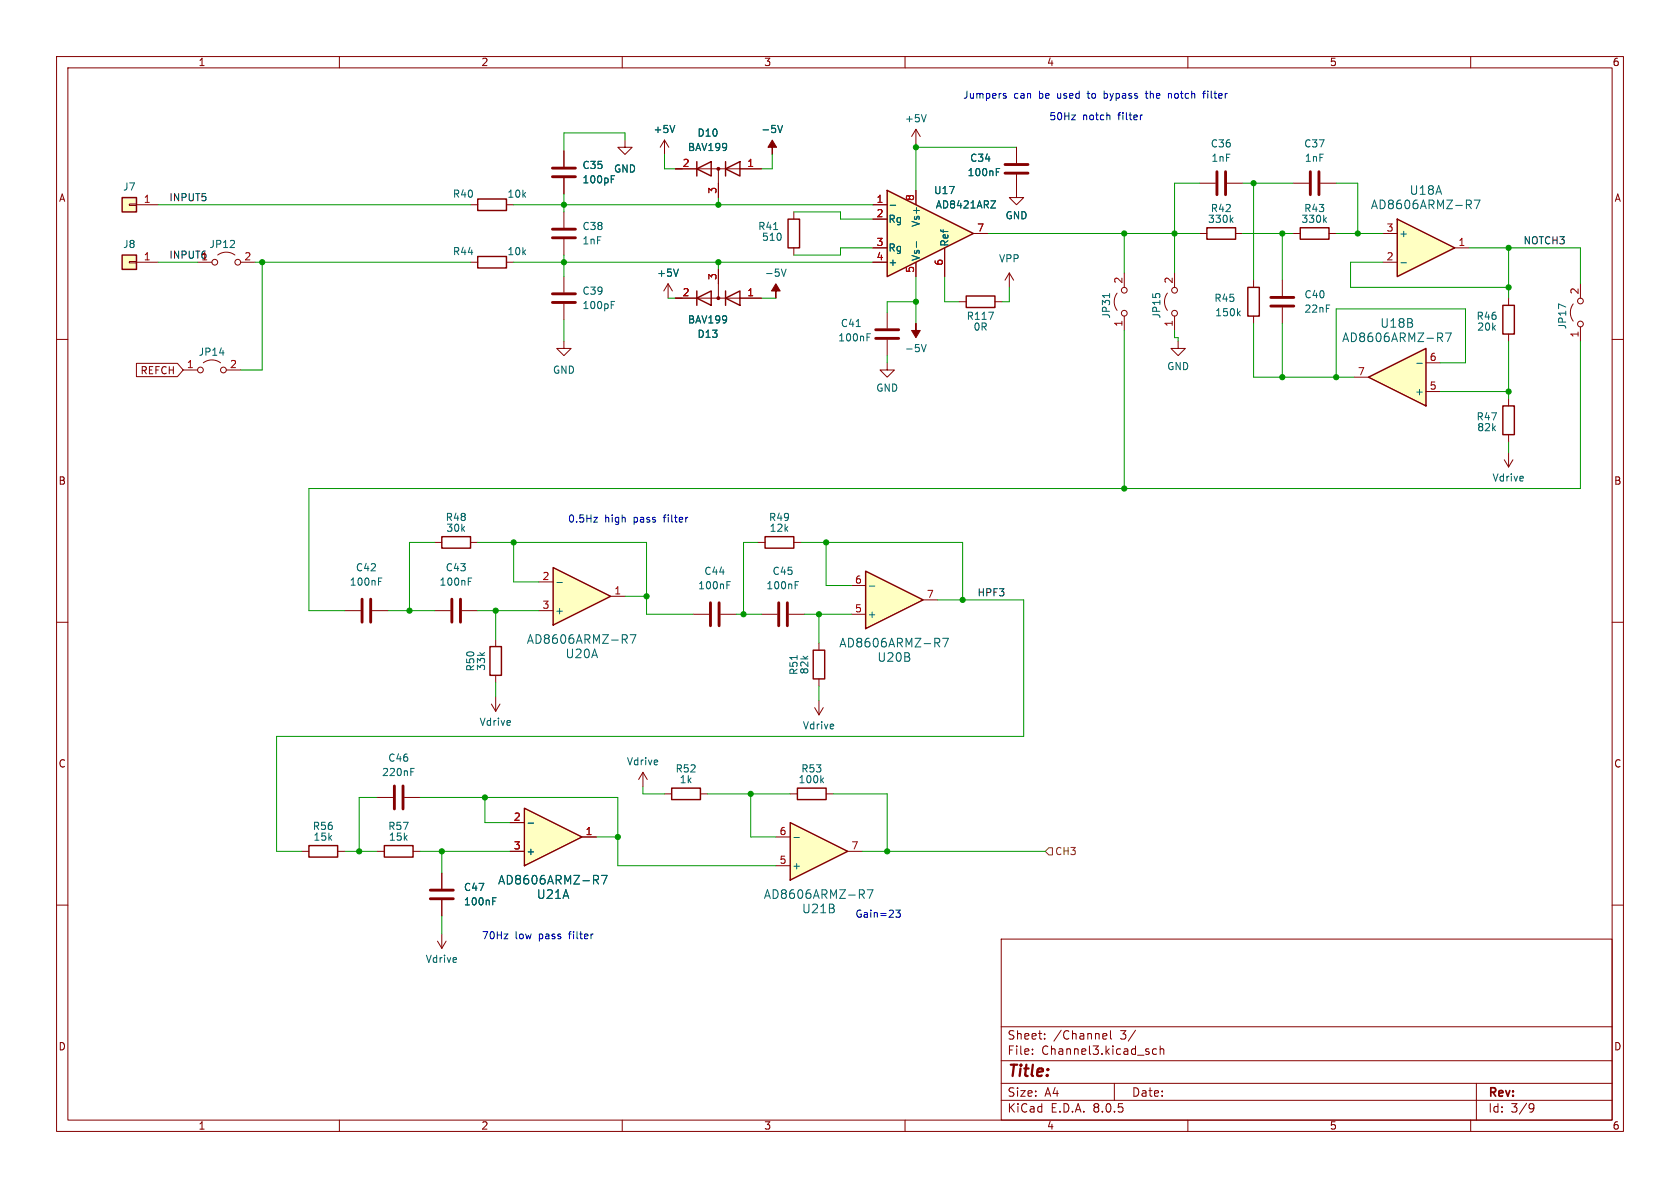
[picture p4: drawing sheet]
<svg xmlns="http://www.w3.org/2000/svg" width="297mm" height="210mm" viewBox="0 0 297 210" stroke-linecap="round" stroke-linejoin="round" font-family="sans-serif">
<g fill="none" stroke="#840000" stroke-width=".18">
<path d="M10 10h277v190h-277zM12 12h273v186h-273zM60 10v2M110 10v2M160 10v2M210 10v2M260 10v2M10 60h2M285 60h2M10 110h2M285 110h2M10 160h2"/>
<path d="M285 160h2M177 166h108v32h-108zM60 198v2M110 198v2M160 198v2M177 194.5h108M177 191.5h108M177 187.5h108M177 181.5h108M182.5 186.3v.1M182.5 185.5v.1M184.7 183.6v.1"/>
<path d="M184.7 182.8v.1M195.2 182.7l.4 .1 .1 .3-.7 .1M195.6 183.6l-.4 .1M196.3 182.2v1.3l.2 .2M197 191.5v3M200.7 182.1l-1.2 2M204.5 185.5l-.5-.1-.3 .3v.4l.2 .2h.6M205.1 185.5l.2-.1 .4 .1v.9M205.1 184.9v1.5M210 198v2M260 198v2M261 191.5v6.5"/>
<path d="M270.6 195.1l.5 .1a.99 .99 0 0 1-.4 1.4h-.2M271.2 195.7l-.3 .3h-.3"/>
</g>
<path d="M92.7 142.9l10.2 5.1-10.2 5z" fill="#ffffc2"/>
<path d="M170.8 52.3h5.1v2.1h-5.1zM213.4 40.3h5v2h-5zM86.6 114.3h2v5.1h-2zM92.7 142.9l10.2 5.1-10.2 5z" fill="none" stroke="#840000" stroke-width=".25"/>
<g fill="none" stroke="#840000" stroke-width=".18">
<path d="M179.7 26v2.8M179.7 30.9v2.8M169.5 53.3h1.3M175.9 53.3h1.3M197.5 51.8a2.54 2.54 0 0 0 0 3.1M198.8 48.3v2.5M198.8 55.9v2.5M206.4 51.8a2.54 2.54 0 0 0 0 3.1M207.6 48.3v2.5M207.6 55.9v2.5M212.1 41.3h1.3M218.4 41.3h1.3"/>
<path d="M76.8 108h2.8M81.7 108h2.8M87.6 113v1.3M87.6 119.4v1.3M86.9 124.5l.7 1.2M87.6 123.2v2.5M88.4 124.5l-.8 1.2M90.2 145.4h2.5M90.2 150.5h2.5M102.9 148h2.5"/>
<circle cx="198.8" cy="55.4" r=".51"/>
<circle cx="198.8" cy="51.3" r=".51"/>
<circle cx="207.6" cy="51.3" r=".51"/>
<circle cx="207.6" cy="55.4" r=".51"/>
</g>
<g fill="none" stroke="#006464" stroke-width=".18">
<path d="M176.1 30.4h.5M176.1 29.8h.6M217.6 38.8l.4 .5M218 38.5l-.5 .5M138.1 47.6l.5 1.2 .4-1.2M174.8 55.2h.8l-.5 1.3M196.2 51.9v.7M82.8 102.8h.4M82.8 102.2h.6M93.4 145.5h.9M105.3 155.5l.5 .8M105.7 154.8l.1 .2-.1 .5"/>
<path d="M106.3 154.7h1l-.6 1.6"/>
</g>
<path d="M177.7 29.1h4M177.7 30.6h4M79.9 105.9v4.1M81.4 105.9v4.1" fill="none" stroke="#840000" stroke-width=".51"/>
<path d="M137.2 50.2l.7 1.2h-.7v1.3v-1.3h-.8z" fill="#840000" stroke="#840000" stroke-width=".18"/>
<path d="M247 38.7l10.2 5.1-10.2 5.1z" fill="#ffffc2"/>
<path d="M84.5 35.2h5v2h-5zM247 38.7l10.2 5.1-10.2 5.1zM84.5 45.3h5v2.1h-5zM220.6 50.8h2v5.1h-2zM265.7 54h2v5.1h-2zM265.7 71.8h2v5h-2z" fill="none" stroke="#840000" stroke-width=".25"/>
<g fill="none" stroke="#840000" stroke-width=".18">
<path d="M83.2 36.2h1.3M89.5 36.2h1.3M83.2 46.4h1.3M89.5 46.4h1.3M156.8 55.2v2.8M221.6 49.5v1.3M221.6 55.9v1.3M244.5 46.4h2.5M244.5 41.3h2.5M257.2 43.8h2.5M266.7 52.7v1.3M266.7 59.1v1.2"/>
<path d="M278.1 53.7a2.54 2.54 0 0 0 0 3.1M279.4 50.2v2.5M279.4 57.8v2.5M156.8 64.1v1.3h1.3l-1.3 1.3-1.2-1.3h1.2M156.8 60.1v2.8M266.7 70.5v1.3M266.7 76.8v1.3M265.9 81.3l.8 1.3M266.7 80v2.6M267.5 81.3l-.8 1.3"/>
<circle cx="279.4" cy="53.2" r=".51"/>
<circle cx="279.4" cy="57.3" r=".51"/>
</g>
<path d="M259.6 36.2l.5 .7M260 35.4l.1 .3-.1 .4M260.6 35.4h1l-.6 1.5M151.4 57.7h.7M153.3 59.6h.4M153.3 59h.6M218.9 55.3l.4 .5M219.3 55l-.5 .5M247.7 46.5h.9M162.9 60.9l.4 1.3 .4-1.3" fill="none" stroke="#006464" stroke-width=".18"/>
<path d="M161.9 57.2v1.2h.8l-.8 1.3-.7-1.3h.7z" fill="#840000" stroke="#840000" stroke-width=".18"/>
<path d="M154.8 58.3h4.1M154.8 59.8h4.1" fill="none" stroke="#840000" stroke-width=".51"/>
<path d="M241.9 66.7l10.2-5.1v10.2z" fill="#ffffc2"/>
<g fill="none" stroke="#840000" stroke-width=".25">
<path d="M123.2 28.6v2.5M123.2 29.8l2.5-1.2v2.5zM128.3 28.6v2.5M128.3 29.8l2.5-1.2v2.5zM123.2 51.4v2.6M123.2 52.7l2.5-1.3v2.6zM128.3 51.4v2.6M128.3 52.7l2.5-1.3v2.6zM229.9 40.3h5v2h-5zM241.9 66.7l10.2-5.1v10.2zM78.1 94.9h5.1v2h-5.1zM135.3 94.9h5v2h-5z"/>
<path d="M54.6 149.5h5.1v2h-5.1zM67.9 149.5h5.1v2h-5.1z"/>
</g>
<g fill="none" stroke="#840000" stroke-width=".18">
<path d="M99.7 37.5v2.8M117.5 24.8l-.8 1.2M117.5 24.8v2.5M117.5 24.8l.7 1.2M119.4 29.8h15.2M127 29.8v5.1M212.1 32.4h2.8M216.9 32.4h2.8M228.6 32.4h2.8M233.4 32.4h2.8M99.7 42.3v2.8M99.7 48.9v2.8"/>
<path d="M99.7 53.7v2.8M118.1 50.2l-.8 1.2M118.1 50.2v2.5M118.1 50.2l.8 1.2M119.4 52.7h15.2M127 47.6v5.1M228.6 41.3h1.3M234.9 41.3h1.3M32.4 65.4h2.5M35.9 64.1a2.54 2.54 0 0 1 3.1 0M40 65.4h2.5M99.7 60.3v1.3h1.3l-1.3 1.3-1.3-1.3h1.3"/>
<path d="M208.3 60.3v1.3h1.2l-1.2 1.3-1.3-1.3h1.3M239.4 66.7h2.5M252.1 69.2h2.5M252.1 64.1h2.5M76.8 95.9h1.3M83.2 95.9h1.3M134 95.9h1.3M140.3 95.9h1.3M144 125.1l.8 1.3M144.8 123.8v2.6M145.5 125.1l-.7 1.3M53.3 150.5h1.3"/>
<path d="M59.7 150.5h1.3M66.7 150.5h1.2M66.7 141h2.8M71.5 141h2.8M73 150.5h1.3"/>
<circle cx="35.4" cy="65.4" r=".51"/>
<circle cx="39.5" cy="65.4" r=".51"/>
</g>
<path d="M119.3 22.2l-.4 1.2M234.1 38.8l.4 .5M234.5 38.5l-.5 .5M108.1 53.9h.4M108.1 53.3h.6M119.9 47.6l-.4 1.2M254.5 59.7l.5 .7M254.9 58.9l.1 .3-.1 .4M255.5 58.9h1.1l-.7 1.5M250.5 64.2h.9M72.6 136.4h.5M72.6 135.8h.6" fill="none" stroke="#006464" stroke-width=".18"/>
<path d="M215.1 30.4v4M216.7 30.4v4M231.6 30.4v4M233.2 30.4v4M97.7 42h4M97.7 40.5h4M97.7 53.5h4M97.7 51.9h4M69.7 138.9v4.1M71.2 138.9v4.1" fill="none" stroke="#840000" stroke-width=".51"/>
<g fill="#840000" stroke="#840000" stroke-width=".18">
<circle cx="127" cy="29.8" r=".25"/>
<circle cx="127" cy="52.7" r=".25"/>
</g>
<path d="M139.7 145.4l10.2 5.1-10.2 5.1z" fill="#ffffc2"/>
<path d="M143.8 114.9h2v5.1h-2zM139.7 145.4l10.2 5.1-10.2 5.1z" fill="none" stroke="#840000" stroke-width=".25"/>
<path d="M144.8 113.7v1.2M144.8 120v1.3M137.2 153h2.5M137.2 148h2.5M149.9 150.5h2.5" fill="none" stroke="#840000" stroke-width=".18"/>
<path d="M140.9 115.9v.7M140.4 148.1h.9M152.3 158.1l.5 .7M152.7 157.4l.1 .2-.1 .4M153.3 157.3h1l-.6 1.5" fill="none" stroke="#006464" stroke-width=".18"/>
<path d="M153 101l10.2 5-10.2 5.1z" fill="#ffffc2"/>
<path d="M153 101l10.2 5-10.2 5.1zM141 139.3h5v2.1h-5z" fill="none" stroke="#840000" stroke-width=".25"/>
<path d="M99.7 26.7v2.8M99.7 31.5v2.8M150.5 108.6h2.5M150.5 103.5h2.5M163.2 106h2.5M139.7 140.3h1.3M146 140.3h1.3" fill="none" stroke="#840000" stroke-width=".18"/>
<path d="M108.1 31.7h.4M153.7 103.6h1M165.6 113.6l.5 .8M166 112.9l.1 .2-.1 .5M166.6 112.8h1.1l-.7 1.6M145.2 137.9l.4 .5M145.6 137.5l-.5 .5" fill="none" stroke="#006464" stroke-width=".18"/>
<path d="M97.7 31.2h4M97.7 29.7h4" fill="none" stroke="#840000" stroke-width=".51"/>
<path d="M21.6 34.9h2.5v2.6h-2.5z" fill="#ffffc2"/>
<path d="M22.9 36.1h1.2v.2h-1.2zM24.1 36.2h3.8" fill="none" stroke="#840000" stroke-width=".18"/>
<path d="M21.6 34.9h2.5v2.6h-2.5z" fill="none" stroke="#840000" stroke-width=".25"/>
<path d="M21.6 45.1h2.5v2.5h-2.5z" fill="#ffffc2"/>
<g fill="none" stroke="#840000" stroke-width=".18">
<path d="M110.5 24.8v1.2h1.3l-1.3 1.3-1.3-1.3h1.3M140.3 37.5v1.2M161.9 22.9l-.7 1.2M161.9 22.9v2.5M161.9 22.9l.8 1.2M179.7 33.7v1.2h1.3l-1.3 1.3-1.3-1.3h1.3M22.9 46.2h1.2v.3h-1.2zM24.1 46.4h3.8M34.9 46.4h2.6M38.5 45.1a2.54 2.54 0 0 1 3 0M42.5 46.4h2.6M140.3 43.8v1.3"/>
<path d="M226.7 49.5v2.8M226.7 54.4v2.8M113.7 136.5l-.8 1.3M113.7 136.5v2.6M113.7 136.5l.7 1.3M78.1 154.3v2.8M78.1 159.1v2.8M117.5 140.3h1.2M123.8 140.3h1.3M77.3 166.4l.8 1.2M78.1 165.1v2.5M78.9 166.4l-.8 1.2"/>
<circle cx="38" cy="46.4" r=".51"/>
<circle cx="42" cy="46.4" r=".51"/>
</g>
<path d="M139.3 38.7h2.1v5.1h-2.1zM21.6 45.1h2.5v2.5h-2.5zM118.7 139.3h5.1v2.1h-5.1z" fill="none" stroke="#840000" stroke-width=".25"/>
<path d="M224.7 52.6h4M224.7 54.1h4M76.1 157.4h4M76.1 158.9h4" fill="none" stroke="#840000" stroke-width=".51"/>
<path d="M137.5 22.2l.4 1.2 .4-1.2M163.7 20.3l-.4 1.2M136.8 40.6h.7M87.1 159.3h.4M87.1 158.7h.6" fill="none" stroke="#006464" stroke-width=".18"/>
<path d="M136.5 24.8l.8 1.2h-.8v1.3v-1.3h-.7z" fill="#840000" stroke="#840000" stroke-width=".18"/>
<path d="M156.8 33.7l15.3 7.6-15.3 7.6z" fill="#ffffc2"/>
<path d="M156.8 33.7l15.3 7.6-15.3 7.6z" fill="none" stroke="#840000" stroke-width=".25"/>
<g fill="none" stroke="#840000" stroke-width=".18">
<path d="M154.3 36.2h2.5M154.3 38.7h2.5M161.9 33.7v2.5M154.3 43.8h2.5M154.3 46.4h2.5M161.9 46.4v2.5M167 43.8v5.1M172.1 41.3h2.5M178.4 48.3l-.7 1.2M178.4 48.3v2.5M178.4 48.3l.8 1.2M122.6 108.6h2.7"/>
<path d="M127.4 108.6h2.8M134.6 108.6h2.8M139.4 108.6h2.8"/>
</g>
<path d="M157.4 36.3h.9M175.2 35.5h.8l-.8 1.3h.8M162 42.7v1M128.5 103.4h.4M128.5 102.8h.6M140.6 103.4h.4M140.6 102.8h.6" fill="none" stroke="#006464" stroke-width=".18"/>
<path d="M125.6 106.6v4M127.1 106.6v4M137.7 106.6v4M139.2 106.6v4" fill="none" stroke="#840000" stroke-width=".51"/>
<path d="M97.8 100.3l10.1 5.1-10.1 5.1z" fill="#ffffc2"/>
<path d="M97.8 100.3l10.1 5.1-10.1 5.1z" fill="none" stroke="#840000" stroke-width=".25"/>
<g fill="none" stroke="#840000" stroke-width=".18">
<path d="M99.7 26.7v2.8M99.7 31.5v2.8M119.4 29.8h3.8M127 32.4v2.5M130.8 29.8h3.8M154.3 36.2h2.5M154.3 38.7h2.5M161.9 33.7v2.5M179.7 26v2.8M179.7 30.9v2.8M119.4 52.7h3.8M127 47.6v2.6"/>
<path d="M130.8 52.7h3.8M154.3 43.8h2.5M154.3 46.4h2.5M161.9 46.4v2.5M167 43.8v5.1M172.1 41.3h2.5M24.1 64.2h7.3l1 1.2-1 1.2h-7.3zM61 108h2.8M65.8 108h2.8M95.2 102.9h2.6M95.2 108h2.6M107.9 105.4h2.6"/>
<path d="M78.1 154.3v2.8M78.1 159.1v2.8M90.2 145.4h2.5M90.2 150.5h2.5M102.9 148h2.5"/>
</g>
<g fill="none" stroke="#006464" stroke-width=".18">
<path d="M108.1 31.7h.4M119.3 22.2l-.4 1.2M137.5 22.2l.4 1.2 .4-1.2M157.4 36.3h.9M175.2 35.5h.8l-.8 1.3h.8M176.1 30.4h.5M176.1 29.8h.6M119.9 47.6l-.4 1.2M162 42.7v1M66.9 102.8h.4M66.9 102.2h.6M98.4 103h1"/>
<path d="M110.4 113l.5 .7M110.7 112.3l.2 .2-.2 .4M111.4 112.2h1l-.6 1.5M87.1 159.3h.4M87.1 158.7h.6M93.4 145.5h.9M105.3 155.5l.5 .8M105.7 154.8l.1 .2-.1 .5M106.3 154.7h1l-.6 1.6"/>
</g>
<path d="M64 105.9v4.1M65.5 105.9v4.1" fill="none" stroke="#840000" stroke-width=".51"/>
<path d="M185.4 149.9h.7v1.2h-.7l-.6-.6z" fill="none" stroke="#725600" stroke-width=".18"/>
<g fill="none" stroke="#0000c2" stroke-width=".18">
<path d="M177.4 16.9l.5 .2-.1 .2-.3 .1M177.4 16.6h.4M195.2 16.1v1.3M195.2 17.3l.1 .1M195.3 16.5l-.1 .1M202.5 16.5h.4M202.6 16.1v1.1l.3 .2M206.6 16.6l.3-.1 .2 .2M206.6 16.5v.9M212.6 16.5h.5M213.1 16.1l-.3 .2v1.1M189.5 20.3h.6l-.6 .9h.6"/>
<path d="M196.2 20.4v.8M202 20.3l-.3 .1M105 91.4h.6l-.6 .9h.6M121.5 91.4h.1M89.1 165.1h.7l-.7 .9h.7M104.7 165.1h.1M158.4 160.9h.8l-.5 .5 .4 .1v.5l-.2 .1-.5-.1"/>
</g>
<g fill="none" stroke="#009600" stroke-width=".18">
<path d="M27.9 36.2h55.3M90.8 36.2h63.5M99.7 34.3v3.2M110.5 24.8v-1.3h-10.8v3.2M117.5 27.3v2.5h1.9M127 34.9v1.3M136.5 27.3v2.5h-1.9M140.3 37.5h8.3v1.2h5.7M161.9 25.4v8.3M161.9 26h17.8M212.1 32.4h-4.5v15.9M219.7 32.4h8.9"/>
<path d="M221.6 32.4v17.1M236.2 32.4h3.8v8.9M27.9 46.4h7M45.1 46.4h38.1M46.4 46.4v19h-3.9M90.8 46.4h63.5M99.7 45.1v3.8M99.7 56.5v3.8M118.1 52.7h1.3M127 46.4v1.2M134.6 52.7h2.6M154.3 43.8h-5.7v1.3h-8.3"/>
<path d="M161.9 48.9v8.3M161.9 53.3h-5.1v1.9M167 48.9v4.4h2.5M174.6 41.3h37.5M178.4 50.8v2.5h-1.2M198.8 41.3v7M198.8 58.4v28M207.6 58.4v1.3h.7v.6M219.7 41.3h8.9M221.6 57.2v9.5h17.8M226.7 41.3v8.2M226.7 57.2v9.5"/>
<path d="M236.2 41.3h8.3M244.5 46.4h-5.7v4.4h27.9M259.7 43.8h19.7v6.4M266.7 43.8v8.9M156.8 62.9v1.2M254.6 64.1h4.5v-9.5h-22.9v12.1M254.6 69.2h12.1M266.7 60.3v10.2M266.7 78.1v1.9M279.4 60.3v26.1h-224.8v21.6h6.4M76.8 95.9h-4.4v12.1M84.5 95.9h29.8v12.7h8.3"/>
<path d="M90.8 95.9v7h4.4M134 95.9h-2.6v12.7M141.6 95.9h28.6v10.1M146 95.9v7.6h4.5M68.6 108h8.2M84.5 108h10.7M87.6 108v5M110.5 105.4h3.8M130.2 108.6h4.4M142.2 108.6h8.3M144.8 108.6v5.1M165.7 106h15.3v24.2h-132.1v20.3h4.4"/>
<path d="M87.6 120.7v2.5M113.7 139.1v1.2h3.8M144.8 121.3v2.5M61 150.5h5.7M66.7 141h-3.2v9.5M74.3 141h34.9v12h28M74.3 150.5h15.9M78.1 150.5v3.8M85.7 141v4.4h4.5M105.4 148h3.8M125.1 140.3h14.6M132.7 140.3v7.7h4.5"/>
<path d="M147.3 140.3h9.5v10.2M152.4 150.5h32.4M78.1 161.9v3.2"/>
</g>
<g fill="#009600" stroke="#009600" stroke-width=".18">
<circle cx="161.9" cy="53.3" r=".46"/>
<circle cx="170.2" cy="106" r=".46"/>
<circle cx="198.8" cy="86.4" r=".46"/>
<circle cx="72.4" cy="108" r=".46"/>
<circle cx="87.6" cy="108" r=".46"/>
<circle cx="85.7" cy="141" r=".46"/>
<circle cx="63.5" cy="150.5" r=".46"/>
<circle cx="78.1" cy="150.5" r=".46"/>
<circle cx="99.7" cy="46.4" r=".46"/>
<circle cx="90.8" cy="95.9" r=".46"/>
<circle cx="46.4" cy="46.4" r=".46"/>
<circle cx="236.2" cy="66.7" r=".46"/>
<circle cx="240" cy="41.3" r=".46"/>
<circle cx="226.7" cy="41.3" r=".46"/>
<circle cx="221.6" cy="32.4" r=".46"/>
<circle cx="146" cy="95.9" r=".46"/>
<circle cx="144.8" cy="108.6" r=".46"/>
<circle cx="114.3" cy="105.4" r=".46"/>
<circle cx="99.7" cy="36.2" r=".46"/>
<circle cx="109.2" cy="148" r=".46"/>
<circle cx="132.7" cy="140.3" r=".46"/>
<circle cx="131.4" cy="108.6" r=".46"/>
<circle cx="156.8" cy="150.5" r=".46"/>
<circle cx="127" cy="46.4" r=".46"/>
<circle cx="127" cy="36.2" r=".46"/>
<circle cx="198.8" cy="41.3" r=".46"/>
<circle cx="207.6" cy="41.3" r=".46"/>
<circle cx="161.9" cy="26" r=".46"/>
<circle cx="266.7" cy="50.8" r=".46"/>
<circle cx="266.7" cy="43.8" r=".46"/>
<circle cx="266.7" cy="69.2" r=".46"/>
<circle cx="226.7" cy="66.7" r=".46"/>
</g>
<text font-size="2.8" fill="#840000" x="178" y="190.9">Title:</text>
<g font-size="2.1" fill="#006464">
<text x="249.1" y="34.6">U18A</text>
<text x="242.3" y="37.2">AD8606ARMZ-R7</text>
<text x="243.9" y="58.1">U18B</text>
<text x="237.2" y="60.7">AD8606ARMZ-R7</text>
<text x="93" y="114">AD8606ARMZ-R7</text>
<text x="99.9" y="116.6">U20A</text>
<text x="148.3" y="114.7">AD8606ARMZ-R7</text>
<text x="155" y="117.2">U20B</text>
<text x="88" y="156.6">AD8606ARMZ-R7</text>
<text x="94.8" y="159.1">U21A</text>
<text x="134.9" y="159.1">AD8606ARMZ-R7</text>
<text x="141.7" y="161.6">U21B</text>
</g>
<g font-size="2.1" fill="#840000">
<text x="178" y="184">Sheet:</text>
<text x="186.2" y="184">/Channel</text>
<text x="198.1" y="184">3/</text>
<text x="178" y="186.7">File:</text>
<text x="184.1" y="186.7">Channel3.kicad_sch</text>
<text x="178" y="196.9">KiCad</text>
<text x="178" y="194.1">Size:</text>
<text x="184.7" y="194.1">A4</text>
<text x="185.7" y="196.9">E.D.A.</text>
<text x="193.3" y="196.9">8.0.5</text>
<text x="200" y="194.1">Date:</text>
<text x="263" y="194.3">Rev:</text>
<text x="263" y="196.9">Id:</text>
<text x="267.1" y="196.9">3/9</text>
</g>
<g font-size="1.8" fill="#840000">
<text x="35" y="11.9">1</text>
<text x="85" y="11.9">2</text>
<text x="135" y="11.9">3</text>
<text x="185" y="11.9">4</text>
<text x="235" y="11.9">5</text>
<text x="285" y="11.9">6</text>
<text x="10.3" y="35.9">A</text>
<text x="285.3" y="35.9">A</text>
<text x="24.7" y="66.4">REFCH</text>
<text x="10.3" y="85.9">B</text>
<text x="285.3" y="85.9">B</text>
<text x="10.3" y="135.9">C</text>
<text x="285.3" y="135.9">C</text>
<text x="10.3" y="185.9">D</text>
<text x="285.3" y="185.9">D</text>
<text x="35" y="199.9">1</text>
<text x="85" y="199.9">2</text>
<text x="135" y="199.9">3</text>
<text x="185" y="199.9">4</text>
<text x="235" y="199.9">5</text>
<text x="285" y="199.9">6</text>
</g>
<g font-size="1.8" fill="#0000c2">
<text x="170.2" y="17.5">Jumpers</text>
<text x="179.2" y="17.5">can</text>
<text x="183.8" y="17.5">be</text>
<text x="187.2" y="17.5">used</text>
<text x="192.8" y="17.5">to</text>
<text x="195.8" y="17.5">bypass</text>
<text x="203.5" y="17.5">the</text>
<text x="207.6" y="17.5">notch</text>
<text x="214" y="17.5">filter</text>
<text x="185.4" y="21.3">50Hz</text>
<text x="191.4" y="21.3">notch</text>
<text x="197.8" y="21.3">filter</text>
<text x="100.3" y="92.5">0.5Hz</text>
<text x="106.9" y="92.5">high</text>
<text x="112.1" y="92.5">pass</text>
<text x="117.6" y="92.5">filter</text>
<text x="85.1" y="166.1">70Hz</text>
<text x="91" y="166.1">low</text>
<text x="95.4" y="166.1">pass</text>
<text x="100.9" y="166.1">filter</text>
<text x="151.1" y="162.3">Gain=23</text>
</g>
<g font-size="1.8" fill="#006464">
<text x="115.4" y="23.7">+5V</text>
<text x="134.5" y="23.7">-5V</text>
<text x="159.9" y="21.8">+5V</text>
<text x="121.5" y="26.9">BAV199</text>
<text x="123.2" y="24.4">D10</text>
<text x="171.4" y="28.8">C34</text>
<text x="214" y="26.3">C36</text>
<text x="214.1" y="28.8">1nF</text>
<text x="230.5" y="26.3">C37</text>
<text x="230.6" y="28.8">1nF</text>
<text x="21.7" y="33.9">J7</text>
<text x="80" y="35.2">R40</text>
<text x="89.6" y="35.2">10k</text>
<text x="102.9" y="32.6">100pF</text>
<text x="102.9" y="30.1">C35</text>
<text x="108.5" y="30.7">GND</text>
<text x="165" y="34.5">U17</text>
<text x="171" y="31.3">100nF</text>
<text x="102.9" y="40.9">C38</text>
<text x="133.9" y="40.9">R41</text>
<text x="157" y="39.6">Rg</text>
<text x="162.8" y="40.2" transform="rotate(-90 162.8 40.2)">Vs+</text>
<text x="165.3" y="37.1">AD8421ARZ</text>
<text x="177.7" y="39">GND</text>
<text x="213.5" y="39.6">330k</text>
<text x="214" y="37.7">R42</text>
<text x="230" y="39.6">330k</text>
<text x="230.5" y="37.7">R43</text>
<text x="21.7" y="44">J8</text>
<text x="36.9" y="44">JP12</text>
<text x="80" y="45.3">R44</text>
<text x="89.6" y="45.3">10k</text>
<text x="102.9" y="43.4">1nF</text>
<text x="134.6" y="42.8">510</text>
<text x="157" y="44.7">Rg</text>
<text x="157" y="47.2">+</text>
<text x="162.8" y="46.2" transform="rotate(-90 162.8 46.2)">Vs-</text>
<text x="167.9" y="43.7" transform="rotate(-90 167.9 43.7)">Ref</text>
<text x="176.5" y="46.6">VPP</text>
<text x="247.3" y="42.1">+</text>
<text x="102.9" y="52.3">C39</text>
<text x="116.1" y="49.1">+5V</text>
<text x="135.1" y="49.1">-5V</text>
<text x="214.6" y="53.6">R45</text>
<text x="230.5" y="52.9">C40</text>
<text x="102.9" y="54.8">100pF</text>
<text x="121.5" y="57.4">BAV199</text>
<text x="123.2" y="59.9">D13</text>
<text x="148.5" y="58">C41</text>
<text x="170.8" y="56.7">R117</text>
<text x="172" y="58.6">0R</text>
<text x="196.4" y="56.4" transform="rotate(-90 196.4 56.4)">JP31</text>
<text x="205.3" y="56.4" transform="rotate(-90 205.3 56.4)">JP15</text>
<text x="214.7" y="56.1">150k</text>
<text x="230.5" y="55.5">22nF</text>
<text x="260.9" y="56.7">R46</text>
<text x="261.1" y="58.6">20k</text>
<text x="277.1" y="58.3" transform="rotate(-90 277.1 58.3)">JP17</text>
<text x="35" y="63.1">JP14</text>
<text x="148.1" y="60.6">100nF</text>
<text x="159.9" y="62.5">-5V</text>
<text x="206.2" y="65.6">GND</text>
<text x="97.7" y="66.3">GND</text>
<text x="154.8" y="69.4">GND</text>
<text x="250.1" y="70.1">+</text>
<text x="260.9" y="74.5">R47</text>
<text x="261.1" y="76.4">82k</text>
<text x="263.8" y="85.3">Vdrive</text>
<text x="78.7" y="92.3">R48</text>
<text x="78.8" y="94.2">30k</text>
<text x="135.8" y="92.3">R49</text>
<text x="136" y="94.2">12k</text>
<text x="62.8" y="101.2">C42</text>
<text x="78.7" y="101.2">C43</text>
<text x="124.4" y="101.8">C44</text>
<text x="136.5" y="101.8">C45</text>
<text x="61.7" y="103.7">100nF</text>
<text x="77.6" y="103.7">100nF</text>
<text x="123.3" y="104.4">100nF</text>
<text x="135.4" y="104.4">100nF</text>
<text x="98" y="108.8">+</text>
<text x="153.3" y="109.4">+</text>
<text x="84" y="118.8" transform="rotate(-90 84 118.8)">R50</text>
<text x="86" y="118.7" transform="rotate(-90 86 118.7)">33k</text>
<text x="141.2" y="119.4" transform="rotate(-90 141.2 119.4)">R51</text>
<text x="143.1" y="119.3" transform="rotate(-90 143.1 119.3)">82k</text>
<text x="84.7" y="128.5">Vdrive</text>
<text x="141.8" y="129.1">Vdrive</text>
<text x="67.5" y="137.4">220nF</text>
<text x="68.5" y="134.8">C46</text>
<text x="110.7" y="135.5">Vdrive</text>
<text x="119.3" y="136.8">R52</text>
<text x="141.6" y="136.8">R53</text>
<text x="120.1" y="138.7">1k</text>
<text x="141.1" y="138.7">100k</text>
<text x="55.2" y="146.9">R56</text>
<text x="55.3" y="148.8">15k</text>
<text x="68.5" y="146.9">R57</text>
<text x="68.7" y="148.8">15k</text>
<text x="93" y="151.4">+</text>
<text x="140" y="153.9">+</text>
<text x="81.9" y="160.2">100nF</text>
<text x="81.9" y="157.7">C47</text>
<text x="75.2" y="170.4">Vdrive</text>
</g>
<g font-size="1.8" fill="#a90000">
<text x="120.6" y="29.6">2</text>
<text x="132" y="29.6">1</text>
<text x="25.3" y="35.9">1</text>
<text x="126.7" y="34.4" transform="rotate(-90 126.7 34.4)">3</text>
<text x="154.9" y="35.9">1</text>
<text x="161.7" y="35.6" transform="rotate(-90 161.7 35.6)">8</text>
<text x="154.9" y="38.5">2</text>
<text x="172.6" y="41">7</text>
<text x="245" y="41">3</text>
<text x="25.3" y="46.1">1</text>
<text x="43.1" y="46.1">2</text>
<text x="154.9" y="43.6">3</text>
<text x="154.9" y="46.1">4</text>
<text x="166.8" y="47.1" transform="rotate(-90 166.8 47.1)">6</text>
<text x="245" y="46.1">2</text>
<text x="257.7" y="43.6">1</text>
<text x="120.6" y="52.5">2</text>
<text x="126.7" y="49.6" transform="rotate(-90 126.7 49.6)">3</text>
<text x="132" y="52.5">1</text>
<text x="161.7" y="48.3" transform="rotate(-90 161.7 48.3)">5</text>
<text x="198.5" y="50.2" transform="rotate(-90 198.5 50.2)">2</text>
<text x="207.4" y="50.2" transform="rotate(-90 207.4 50.2)">2</text>
<text x="279.1" y="52.1" transform="rotate(-90 279.1 52.1)">2</text>
<text x="198.5" y="57.9" transform="rotate(-90 198.5 57.9)">1</text>
<text x="207.4" y="57.9" transform="rotate(-90 207.4 57.9)">1</text>
<text x="279.1" y="59.8" transform="rotate(-90 279.1 59.8)">1</text>
<text x="32.9" y="65.2">1</text>
<text x="40.6" y="65.2">2</text>
<text x="252.7" y="63.9">6</text>
<text x="240" y="66.4">7</text>
<text x="252.7" y="69">5</text>
<text x="95.8" y="102.6">2</text>
<text x="95.8" y="107.7">3</text>
<text x="108.5" y="105.2">1</text>
<text x="151.1" y="103.3">6</text>
<text x="163.8" y="105.8">7</text>
<text x="151.1" y="108.3">5</text>
<text x="90.7" y="145.2">2</text>
<text x="103.4" y="147.7">1</text>
<text x="137.7" y="147.7">6</text>
<text x="90.7" y="150.2">3</text>
<text x="137.7" y="152.8">5</text>
<text x="150.4" y="150.2">7</text>
</g>
<g font-size="1.8" fill="#0f0f0f">
<text x="29.8" y="35.7">INPUT5</text>
<text x="29.8" y="45.8">INPUT61</text>
<text x="269.2" y="43.3">NOTCH3</text>
<text x="172.7" y="105.5">HPF3</text>
</g>
<text font-size="1.8" fill="#725600" x="186.4" y="151.4">CH3</text>
</svg>
